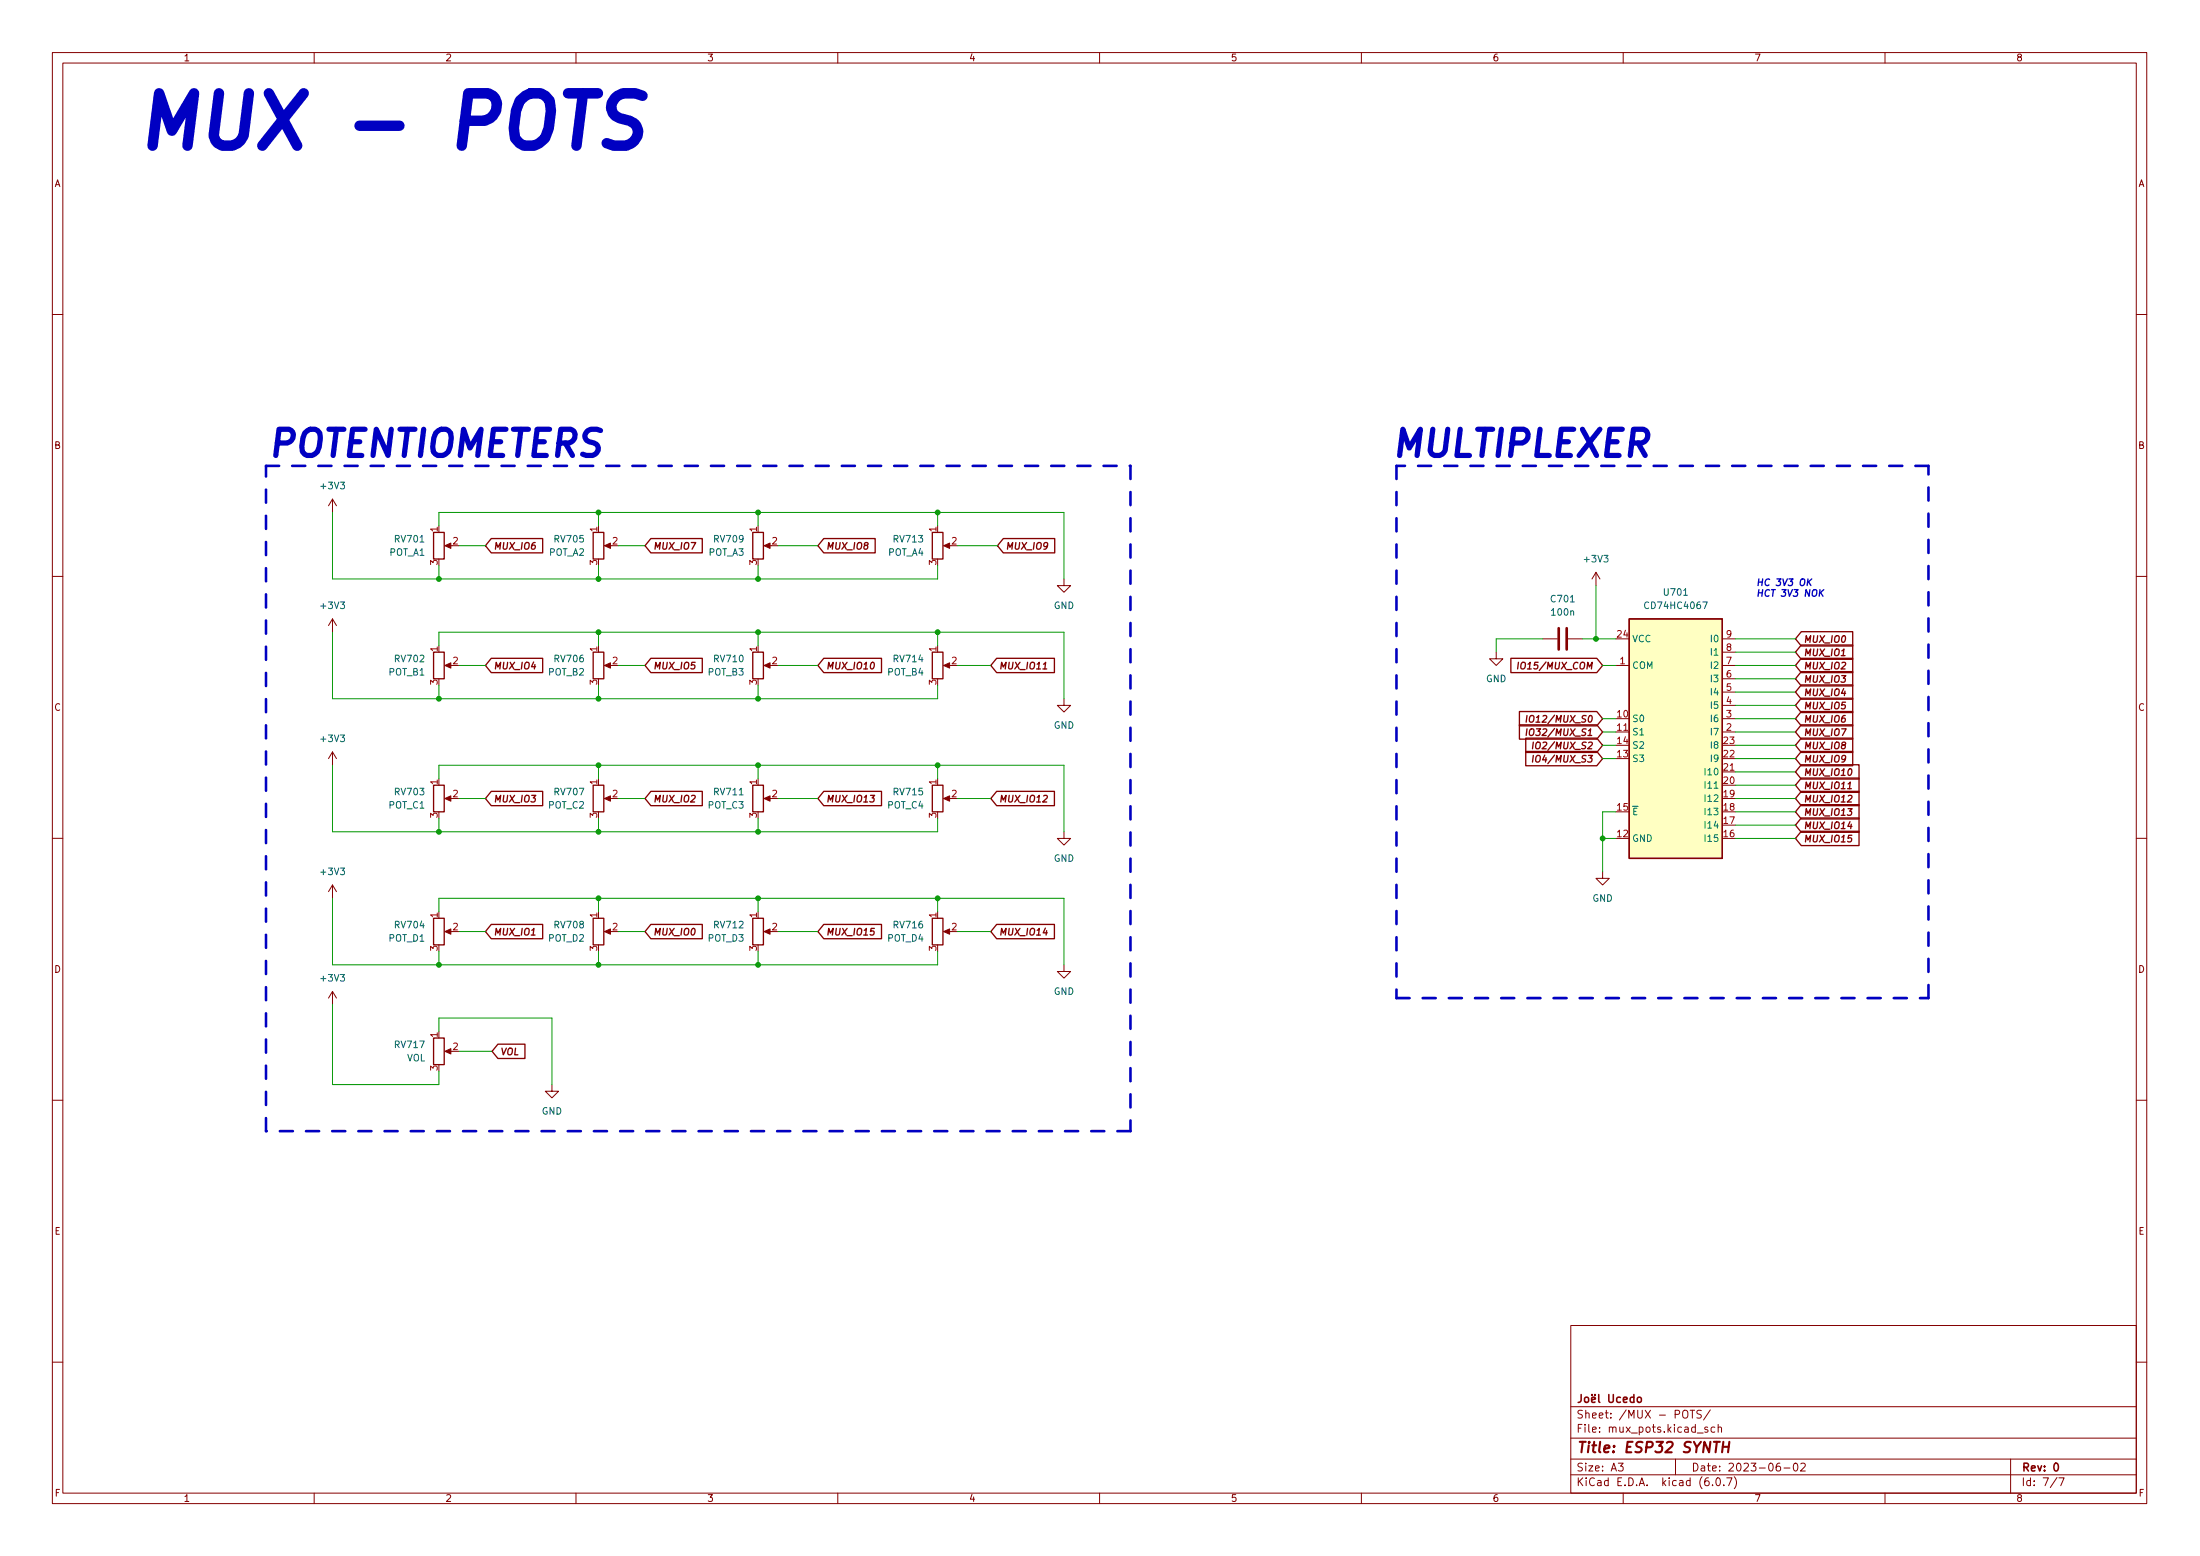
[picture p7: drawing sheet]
<svg xmlns="http://www.w3.org/2000/svg" width="420mm" height="297mm" viewBox="0 0 420 297" stroke-linecap="round" stroke-linejoin="round" font-family="sans-serif">
<g fill="none" stroke="#840000" stroke-width=".19">
<path d="M10 10h400v277h-400zM12 12h396v273h-396zM60 10v2M110 10v2M160 10v2M210 10v2M260 10v2M310 10v2M360 10v2M10 60h2M408 60h2M63.5 95.3v2.5"/>
<path d="M63.5 95.3l-.8 1.3M63.5 95.3l.8 1.3M10 110h2M63.5 118.1v2.6M63.5 118.1l-.8 1.3M63.5 118.1l.8 1.3M85.3 104.2h1.1M115.8 104.2h1M146.3 104.2h1M180.6 104.2h1M203.2 110.5v1.3h1.3l-1.3 1.3-1.3-1.3h1.3M304.8 109.3l-.8 1.2"/>
<path d="M304.8 109.3v2.5M304.8 109.3l.8 1.2M408 110h2M85.3 127h1.1M115.8 127h1M146.3 127h1M180.6 127h1M203.2 133.4v1.3h1.3l-1.3 1.2-1.3-1.2h1.3M285.7 124.5v1.3h1.3l-1.3 1.2-1.2-1.2h1.2M294.6 122h2.8M299.5 122h2.8M308.6 127h2.5"/>
<path d="M308.6 139.7h2.5M328.9 127h2.6M328.9 139.7h2.6M328.9 137.2h2.6M328.9 134.7h2.6M328.9 132.1h2.6M328.9 129.6h2.6M328.9 124.5h2.6M328.9 122h2.6M63.5 143.5v2.6M63.5 143.5l-.8 1.3M63.5 143.5l.8 1.3"/>
<path d="M85.3 152.4h1.1M115.8 152.4h1M146.3 152.4h1M180.6 152.4h1M203.2 158.8v1.3h1.3l-1.3 1.2-1.3-1.2h1.3M328.9 147.4h2.6M10 160h2M63.5 168.9l-.8 1.3M63.5 168.9v2.6M63.5 168.9l.8 1.3M85.3 177.8h1.1M115.8 177.8h1"/>
<path d="M146.3 177.8h1M180.6 177.8h1M306.1 166.4v1.3h1.2l-1.2 1.2-1.3-1.2h1.3M408 160h2M63.5 189.3v2.5M63.5 189.3l-.8 1.2M63.5 189.3l.8 1.2M203.2 184.2v1.3h1.3l-1.3 1.2-1.3-1.2h1.3M10 210h2M85.3 200.7h1.1M105.4 207v1.3h1.3l-1.3 1.3-1.3-1.3h1.3M408 210h2"/>
<path d="M300 253h108v32h-108zM10 260h2M300 278.5h108M300 274.5h108M300 268.5h108M309.1 279.3h.9l-.5 .6 .4 .1v.7l-.2 .1-.6-.1M320 278.5v3M321.6 269.3a.5 .5 0 0 1 .5 0 .5 .5 0 0 1 .3 .4v.5a.5 .5 0 0 1-.5 .5 .5 .5 0 0 1-.5-.5v-.5zM322.8 269.2h.8M323.2 269.2v1.5M324.1 273.6h1.2M324.9 269.3l-.5-.1-.3 .3 .1 .4 .7 .2v.5l-.3 .1-.5-.1"/>
<path d="M326.1 272.5l-.3-.1-.2 .2v.2l.5 .2v.3h-.5M326.6 269.1l-1.2 2M327.5 272.5l-.4-.1-.3 .3 .1 .6h.6M328.1 272.6l.3-.2 .3 .1 .1 .9M328.1 271.9v1.5M339.9 279.3a.6 .6 0 0 0-.7 .7v.5l.2 .2 .4 .1 .2-.1 .1-.5-.2-.2-.4-.1-.3 .3M342.7 279.4l.2-.1a.8 .8 0 0 1 .5 .8 .8 .8 0 0 1-.5 .7 1 1 0 0 1-.2-1.4zM343.9 279.5l.6-.2 .2 .2 .1 .2-1 1.1h1M384 278.5v6.5M408 260h2M60 285v2M110 285v2"/>
<path d="M160 285v2M210 285v2M260 285v2M300 281.5h108M310 285v2M327.1 283.5v.1M327.9 282.2l.2-.1a.8 .8 0 0 1 .5 .8 .8 .8 0 0 1-.5 .7 1 1 0 0 1-.2-1.4zM329.2 283.5v.1M329.8 282.1h1l-.7 1.5M331.2 281.9a1.72 1.72 0 0 1 0 2.3M340.7 280.2h1.2M360 285v2"/>
<path d="M392.9 282l-1.3 2M393.2 282.1h1l-.6 1.5"/>
</g>
<g fill="none" stroke="#840000" stroke-width=".3">
<path d="M302 266.2v1.1a.48 .48 0 0 1-.6 .4M302.8 266.8l.3-.1 .3 .3v.4l-.3 .3-.3-.1-.2-.2zM304 267.2l.7-.1-.1-.3-.4-.1-.2 .2v.7h.6M304 266.2v.2M304.6 266.2v.2M305.3 266.2v1.3l.2 .2M307.3 266.2v1.2l.2 .3h.3l.3-.3v-1.2M309.5 266.8l-.5-.1-.2 .3 .1 .6h.6M310 267.2l.8-.1-.1-.3-.4-.1-.3 .2 .1 .7h.6M312 266.8l-.4-.1-.3 .3 .2 .6h.5M312 266.2v1.5M312.8 266.8l.4-.1 .3 .3v.4l-.3 .3-.4-.1-.1-.2z"/>
<path d="M392.4 279.5l.2-.2a.8 .8 0 0 1 .5 .8 .8 .8 0 0 1-.5 .7l-.2-.1-.1-.5z"/>
</g>
<path d="M329 276.2h1.2M329.1 275.2l-.2 2M330.3 275.2l-.3 2" fill="none" stroke="#840000" stroke-width=".4"/>
<path d="M311.1 118.1h17.8v45.8h-17.8z" fill="#ffffc2" stroke="#ffffc2" stroke-width=".19"/>
<g fill="none" stroke="#840000" stroke-width=".25">
<path d="M82.8 101.6h2v5.1h-2zM93.8 102.8h9.8v2.7h-9.8l-1.1-1.3zM113.3 101.6h2v5.1h-2zM124.3 102.8h9.8v2.7h-9.8l-1.1-1.3zM143.8 101.6h2v5.1h-2zM157.3 102.8h9.8v2.7h-9.8l-1.1-1.3zM178.1 101.6h2v5.1h-2zM191.6 102.8h9.8v2.7h-9.8l-1.1-1.3zM311.1 118.1h17.8v45.8h-17.8zM82.8 124.5h2v5.1h-2zM93.8 125.7h9.8v2.7h-9.8l-1.1-1.4zM113.3 124.5h2v5.1h-2z"/>
<path d="M124.3 125.7h9.8v2.7h-9.8l-1.1-1.4zM143.8 124.5h2v5.1h-2zM157.3 125.7h11.1v2.7h-11.1l-1.1-1.4zM178.1 124.5h2v5.1h-2zM190.3 125.7h11.1v2.7h-11.1l-1.1-1.4zM288.5 125.7h16.5l1.1 1.3-1.1 1.4h-16.5zM290 126.4l-.2 1.3M290.2 138.4h14.8l1.1 1.3-1.1 1.4h-14.8zM290.2 135.8h14.8l1.1 1.4-1.1 1.4h-14.8zM290.6 126.6l.2-.2 .4 .1a.75 .75 0 0 1-.5 1.2l-.1-.1a.94 .94 0 0 1 0-1zM291.6 139.1l-.1 1.3M291.6 136.6l-.1 1.3"/>
<path d="M292.2 139.3l.3-.2 .3 .1a.75 .75 0 0 1-.5 1.2l-.1-.1a.94 .94 0 0 1 0-1zM292.2 136.8l.3-.2 .3 .1a.75 .75 0 0 1-.5 1.2l-.1-.1a.94 .94 0 0 1 0-1zM344 120.6h9.8v2.7h-9.8l-1.1-1.3zM344 125.7h9.8v2.7h-9.8l-1.1-1.4zM344 123.1h9.8v2.8h-9.8l-1.1-1.4zM344 130.8h9.8v2.7h-9.8l-1.1-1.4zM344 138.4h9.8v2.7h-9.8l-1.1-1.4zM344 128.2h9.8v2.7h-9.8l-1.1-1.3zM344 135.8h9.8v2.8h-9.8l-1.1-1.4zM344 133.3h9.8v2.7h-9.8l-1.1-1.3zM82.8 149.9h2v5.1h-2zM93.8 151.1h9.8v2.7h-9.8l-1.1-1.4z"/>
<path d="M113.3 149.9h2v5.1h-2zM124.3 151.1h9.8v2.7h-9.8l-1.1-1.4zM143.8 149.9h2v5.1h-2zM157.3 151.1h11.1v2.7h-11.1l-1.1-1.4zM178.1 149.9h2v5.1h-2zM190.3 151.1h11.1v2.7h-11.1l-1.1-1.4zM291.4 140.9h13.6l1.1 1.4-1.1 1.3h-13.6zM291.4 143.5h13.6l1.1 1.3-1.1 1.4h-13.6zM292.8 141.7l-.1 1.2M292.8 144.2l-.1 1.3M293.4 141.9l.3-.2h.3a.75 .75 0 0 1-.5 1.2h-.1a.94 .94 0 0 1 0-1zM293.4 144.4l.3-.2 .3 .1a.75 .75 0 0 1-.5 1.2l-.1-.1a.94 .94 0 0 1 0-1z"/>
<path d="M344 143.5h9.8v2.7h-9.8l-1.1-1.4zM344 153.6h11v2.7h-11l-1.1-1.3zM344 148.5h11v2.8h-11l-1.1-1.4zM344 156.2h11v2.7h-11l-1.1-1.4zM344 146h11v2.7h-11l-1.1-1.3zM344 151.1h11v2.7h-11l-1.1-1.4zM344 158.7h11v2.7h-11l-1.1-1.3zM344 140.9h9.8v2.7h-9.8l-1.1-1.3zM82.8 175.3h2v5.1h-2zM93.8 176.5h9.8v2.7h-9.8l-1.1-1.4zM113.3 175.3h2v5.1h-2zM124.3 176.5h9.8v2.7h-9.8l-1.1-1.4z"/>
<path d="M143.8 175.3h2v5.1h-2zM157.3 176.5h11.1v2.7h-11.1l-1.1-1.4zM178.1 175.3h2v5.1h-2zM190.3 176.5h11.1v2.7h-11.1l-1.1-1.4zM82.8 198.2h2v5h-2zM95.1 199.3h5.2v2.8h-5.2l-1.1-1.4z"/>
</g>
<g fill="#840000" stroke="#840000" stroke-width=".19">
<path d="M115.4 177.8l1.2-.5v1z"/>
<path d="M180.2 177.8l1.2-.5v1z"/>
<path d="M145.9 177.8l1.2-.5v1z"/>
<path d="M115.4 152.4l1.2-.5v1z"/>
<path d="M180.2 104.2l1.2-.5v1z"/>
<path d="M85 177.8l1.1-.5v1z"/>
<path d="M85 200.7l1.1-.5v1z"/>
<path d="M180.2 127l1.2-.5v1z"/>
<path d="M180.2 152.4l1.2-.5v1z"/>
<path d="M145.9 152.4l1.2-.5v1z"/>
<path d="M145.9 127l1.2-.5v1z"/>
<path d="M115.4 104.2l1.2-.5v1z"/>
<path d="M85 104.2l1.1-.5v1z"/>
<path d="M85 152.4l1.1-.5v1z"/>
<path d="M145.9 104.2l1.2-.5v1z"/>
<path d="M85 127l1.1-.5v1z"/>
<path d="M115.4 127l1.2-.5v1z"/>
</g>
<path d="M297.7 119.9v4.1M299.2 119.9v4.1" fill="none" stroke="#840000" stroke-width=".51"/>
<path d="M108.5 17.8h5.7M122.7 18.3l-1.4-.5h-2.3a2.96 2.96 0 0 0-2.3 2.9l.4 .9 .4 .5 .9 .5 1.8 .4a2.31 2.31 0 0 1 1.7 2 2.31 2.31 0 0 1-1.3 2.3l-1 .5h-2.4l-1.3-.5" fill="none" stroke="#0000c2" stroke-width="2"/>
<path d="M345.4 111.1l.5 .7M346 110.5l-.8 .7M347.7 113.1l.5 .7M348.3 112.6l-.8 .7" fill="none" stroke="#0000c2" stroke-width=".25"/>
<path d="M50.8 88.9h165.1M215.9 88.9v127M266.7 88.9v101.6M368.3 88.9h-101.6M266.7 190.5h101.6M368.3 190.5v-101.6M50.8 215.9v-127M215.9 215.9h-165.1" fill="none" stroke="#0000c2" stroke-width=".5" stroke-dasharray="2.5 2.5"/>
<g fill="none" stroke="#009600" stroke-width=".19">
<path d="M63.5 97.8v12.7h115.6v-2.5M114.3 97.8v2.6M144.8 97.8v2.6M179.1 97.8v2.6M83.8 100.4v-2.6h119.4v12.7M83.8 108v2.5M87.6 104.2h5.1M114.3 108v2.5M118.1 104.2h5.1M144.8 108v2.5M148.6 104.2h7.6M182.9 104.2h7.6"/>
<path d="M304.8 111.8v10.2M63.5 120.7v12.7h115.6v-2.6M83.8 123.2v-2.5h119.4v12.7M83.8 130.8v2.6M87.6 127h5.1M114.3 120.7v2.5M114.3 130.8v2.6M118.1 127h5.1M144.8 120.7v2.5M144.8 130.8v2.6M148.6 127h7.6M179.1 120.7v2.5"/>
<path d="M182.9 127h6.3M294.6 122h-8.9v2.5M302.3 122h6.3M306.1 127h2.5M306.1 139.7h2.5M306.1 137.2h2.5M331.5 127h11.4M331.5 139.7h11.4M331.5 122h11.4M331.5 137.2h11.4M331.5 129.6h11.4M331.5 124.5h11.4"/>
<path d="M331.5 134.7h11.4M331.5 132.1h11.4M63.5 146.1v12.7h115.6v-2.6M83.8 148.6v-2.5h119.4v12.7M83.8 156.2v2.6M87.6 152.4h5.1M114.3 146.1v2.5M114.3 156.2v2.6M118.1 152.4h5.1M144.8 146.1v2.5M144.8 156.2v2.6M148.6 152.4h7.6"/>
<path d="M179.1 146.1v2.5M182.9 152.4h6.3M306.1 142.3h2.5M306.1 144.8h2.5M308.6 155h-2.5v11.4M331.5 152.4h11.4M331.5 142.3h11.4M331.5 144.8h11.4M331.5 157.5h11.4M331.5 149.9h11.4M331.5 147.4h11.4M331.5 155h11.4"/>
<path d="M63.5 171.5v12.7h115.6v-2.6M83.8 174v-2.5h119.4v12.7M87.6 177.8h5.1M114.3 171.5v2.5M118.1 177.8h5.1M144.8 171.5v2.5M148.6 177.8h7.6M179.1 171.5v2.5M182.9 177.8h6.3M306.1 160.1h2.5M331.5 160.1h11.4M63.5 191.8v15.2h20.3v-2.5"/>
<path d="M83.8 181.6v2.6M83.8 196.9v-2.6h21.6v12.7M114.3 181.6v2.6M144.8 181.6v2.6M87.6 200.7h6.4"/>
</g>
<g fill="#009600" stroke="#009600" stroke-width=".19">
<circle cx="83.8" cy="184.2" r=".46"/>
<circle cx="83.8" cy="158.8" r=".46"/>
<circle cx="114.3" cy="133.4" r=".46"/>
<circle cx="144.8" cy="110.5" r=".46"/>
<circle cx="144.8" cy="120.7" r=".46"/>
<circle cx="144.8" cy="133.4" r=".46"/>
<circle cx="114.3" cy="120.7" r=".46"/>
<circle cx="114.3" cy="97.8" r=".46"/>
<circle cx="114.3" cy="110.5" r=".46"/>
<circle cx="144.8" cy="97.8" r=".46"/>
<circle cx="83.8" cy="110.5" r=".46"/>
<circle cx="83.8" cy="133.4" r=".46"/>
<circle cx="114.3" cy="171.5" r=".46"/>
<circle cx="114.3" cy="184.2" r=".46"/>
<circle cx="114.3" cy="158.8" r=".46"/>
<circle cx="114.3" cy="146.1" r=".46"/>
<circle cx="144.8" cy="184.2" r=".46"/>
<circle cx="144.8" cy="158.8" r=".46"/>
<circle cx="144.8" cy="171.5" r=".46"/>
<circle cx="144.8" cy="146.1" r=".46"/>
<circle cx="306.1" cy="160.1" r=".46"/>
<circle cx="179.1" cy="171.5" r=".46"/>
<circle cx="179.1" cy="146.1" r=".46"/>
<circle cx="304.8" cy="122" r=".46"/>
<circle cx="179.1" cy="120.7" r=".46"/>
<circle cx="179.1" cy="97.8" r=".46"/>
</g>
<text font-size="13.9" fill="#0000c2" x="25.4" y="28.3">MUX - POTS</text>
<g font-size="7" fill="#0000c2">
<text x="50.8" y="87.2">POTENTIOMETERS</text>
<text x="265.4" y="87.2">MULTIPLEXER</text>
</g>
<text font-size="2.8" fill="#840000" x="301" y="277.3">Title: ESP32 SYNTH</text>
<g font-size="2.1" fill="#840000">
<text x="301" y="273.5">File: mux_pots.kicad_sch</text>
<text x="301" y="270.8">Sheet: /MUX - POTS/</text>
<text x="301" y="280.9">Size: A3</text>
<text x="323" y="280.9">Date: 2023-06-02</text>
<text x="386" y="280.9">Rev: 0</text>
<text x="301" y="283.7">KiCad E.D.A. kicad (6.0.7)</text>
<text x="386" y="283.7">Id: 7/7</text>
</g>
<g font-size="1.8" fill="#840000">
<text x="35" y="11.7">1</text>
<text x="85" y="11.7">2</text>
<text x="135" y="11.7">3</text>
<text x="185" y="11.7">4</text>
<text x="235" y="11.7">5</text>
<text x="285" y="11.7">6</text>
<text x="335" y="11.7">7</text>
<text x="385" y="11.7">8</text>
<text x="10.3" y="35.7">A</text>
<text x="408.3" y="35.7">A</text>
<text x="10.3" y="85.7">B</text>
<text x="408.3" y="85.7">B</text>
<text x="94.1" y="104.9">MUX_IO6</text>
<text x="124.6" y="104.9">MUX_IO7</text>
<text x="157.6" y="104.9">MUX_IO8</text>
<text x="191.9" y="104.9">MUX_IO9</text>
<text x="344.3" y="122.7">MUX_IO0</text>
<text x="344.3" y="125.2">MUX_IO1</text>
<text x="94.1" y="127.8">MUX_IO4</text>
<text x="124.6" y="127.8">MUX_IO5</text>
<text x="157.6" y="127.8">MUX_IO10</text>
<text x="190.7" y="127.8">MUX_IO11</text>
<text x="291.3" y="127.8">IO15/MUX_COM</text>
<text x="344.3" y="127.8">MUX_IO2</text>
<text x="344.3" y="130.3">MUX_IO3</text>
<text x="10.3" y="135.7">C</text>
<text x="293.2" y="137.9">IO12/MUX_S0</text>
<text x="344.3" y="132.8">MUX_IO4</text>
<text x="344.3" y="137.9">MUX_IO6</text>
<text x="344.3" y="135.4">MUX_IO5</text>
<text x="408.3" y="135.7">C</text>
<text x="293.2" y="140.5">IO32/MUX_S1</text>
<text x="294.2" y="143">IO2/MUX_S2</text>
<text x="344.3" y="140.5">MUX_IO7</text>
<text x="344.3" y="143">MUX_IO8</text>
<text x="294.2" y="145.5">IO4/MUX_S3</text>
<text x="344.3" y="145.5">MUX_IO9</text>
<text x="344.3" y="148.1">MUX_IO10</text>
<text x="94.1" y="153.2">MUX_IO3</text>
<text x="124.6" y="153.2">MUX_IO2</text>
<text x="157.6" y="153.2">MUX_IO13</text>
<text x="190.7" y="153.2">MUX_IO12</text>
<text x="344.3" y="155.7">MUX_IO13</text>
<text x="344.3" y="150.6">MUX_IO11</text>
<text x="344.3" y="153.2">MUX_IO12</text>
<text x="344.3" y="158.2">MUX_IO14</text>
<text x="344.3" y="160.8">MUX_IO15</text>
<text x="94.1" y="178.6">MUX_IO1</text>
<text x="124.6" y="178.6">MUX_IO0</text>
<text x="157.6" y="178.6">MUX_IO15</text>
<text x="190.7" y="178.6">MUX_IO14</text>
<text x="10.3" y="185.7">D</text>
<text x="408.3" y="185.7">D</text>
<text x="95.4" y="201.4">VOL</text>
<text x="10.4" y="235.7">E</text>
<text x="408.4" y="235.7">E</text>
<text x="10.4" y="285.7">F</text>
<text x="35" y="286.7">1</text>
<text x="85" y="286.7">2</text>
<text x="135" y="286.7">3</text>
<text x="185" y="286.7">4</text>
<text x="235" y="286.7">5</text>
<text x="285" y="286.7">6</text>
<text x="335" y="286.7">7</text>
<text x="385" y="286.7">8</text>
<text x="408.4" y="285.7">F</text>
</g>
<g font-size="1.8" fill="#006464">
<text x="61.4" y="93.4">+3V3</text>
<text x="74.3" y="106.1">POT_A1</text>
<text x="75.5" y="103.5">RV701</text>
<text x="104.8" y="106.1">POT_A2</text>
<text x="106" y="103.5">RV705</text>
<text x="135.3" y="106.1">POT_A3</text>
<text x="136.5" y="103.5">RV709</text>
<text x="169.6" y="106.1">POT_A4</text>
<text x="170.8" y="103.5">RV713</text>
<text x="302.7" y="107.4">+3V3</text>
<text x="317.9" y="113.7">U701</text>
<text x="61.4" y="116.2">+3V3</text>
<text x="201.2" y="116.2">GND</text>
<text x="296.3" y="115">C701</text>
<text x="296.4" y="117.5">100n</text>
<text x="314.5" y="116.2">CD74HC4067</text>
<text x="311.7" y="122.6">VCC</text>
<text x="326.9" y="125.1">I1</text>
<text x="326.9" y="122.6">I0</text>
<text x="74.3" y="128.9">POT_B1</text>
<text x="75.5" y="126.4">RV702</text>
<text x="104.7" y="128.9">POT_B2</text>
<text x="106" y="126.4">RV706</text>
<text x="135.2" y="128.9">POT_B3</text>
<text x="136.5" y="126.4">RV710</text>
<text x="169.5" y="128.9">POT_B4</text>
<text x="170.8" y="126.4">RV714</text>
<text x="283.8" y="130.2">GND</text>
<text x="311.7" y="127.7">COM</text>
<text x="326.9" y="130.2">I3</text>
<text x="326.9" y="127.7">I2</text>
<text x="311.7" y="137.8">S0</text>
<text x="326.9" y="137.8">I6</text>
<text x="326.9" y="135.3">I5</text>
<text x="326.9" y="132.8">I4</text>
<text x="61.4" y="141.6">+3V3</text>
<text x="201.2" y="139.1">GND</text>
<text x="311.7" y="140.4">S1</text>
<text x="311.7" y="142.9">S2</text>
<text x="326.9" y="140.4">I7</text>
<text x="326.9" y="142.9">I8</text>
<text x="311.7" y="145.5">S3</text>
<text x="326" y="148">I10</text>
<text x="326.9" y="145.5">I9</text>
<text x="74.3" y="154.3">POT_C1</text>
<text x="75.5" y="151.8">RV703</text>
<text x="104.7" y="154.3">POT_C2</text>
<text x="106" y="151.8">RV707</text>
<text x="135.2" y="154.3">POT_C3</text>
<text x="136.5" y="151.8">RV711</text>
<text x="169.5" y="154.3">POT_C4</text>
<text x="170.8" y="151.8">RV715</text>
<text x="311.7" y="155.6">~{E}</text>
<text x="326" y="155.6">I13</text>
<text x="326" y="153.1">I12</text>
<text x="326" y="150.5">I11</text>
<text x="311.7" y="160.7">GND</text>
<text x="326" y="160.7">I15</text>
<text x="326" y="158.2">I14</text>
<text x="61.4" y="167">+3V3</text>
<text x="201.2" y="164.5">GND</text>
<text x="304.1" y="172.1">GND</text>
<text x="74.3" y="179.7">POT_D1</text>
<text x="75.5" y="177.2">RV704</text>
<text x="104.7" y="179.7">POT_D2</text>
<text x="106" y="177.2">RV708</text>
<text x="135.2" y="179.7">POT_D3</text>
<text x="136.5" y="177.2">RV712</text>
<text x="169.5" y="179.7">POT_D4</text>
<text x="170.8" y="177.2">RV716</text>
<text x="61.4" y="187.4">+3V3</text>
<text x="201.2" y="189.9">GND</text>
<text x="75.5" y="200.1">RV717</text>
<text x="77.7" y="202.6">VOL</text>
<text x="103.4" y="212.8">GND</text>
</g>
<g font-size="1.8" fill="#a90000">
<text x="83.6" y="101.5" transform="rotate(-90 83.6 101.5)">1</text>
<text x="114" y="101.5" transform="rotate(-90 114 101.5)">1</text>
<text x="144.5" y="101.5" transform="rotate(-90 144.5 101.5)">1</text>
<text x="178.8" y="101.5" transform="rotate(-90 178.8 101.5)">1</text>
<text x="83.6" y="107.8" transform="rotate(-90 83.6 107.8)">3</text>
<text x="86.5" y="103.9">2</text>
<text x="114" y="107.8" transform="rotate(-90 114 107.8)">3</text>
<text x="117" y="103.9">2</text>
<text x="144.5" y="107.8" transform="rotate(-90 144.5 107.8)">3</text>
<text x="147.5" y="103.9">2</text>
<text x="178.8" y="107.8" transform="rotate(-90 178.8 107.8)">3</text>
<text x="181.8" y="103.9">2</text>
<text x="83.6" y="124.4" transform="rotate(-90 83.6 124.4)">1</text>
<text x="114" y="124.4" transform="rotate(-90 114 124.4)">1</text>
<text x="144.5" y="124.4" transform="rotate(-90 144.5 124.4)">1</text>
<text x="178.8" y="124.4" transform="rotate(-90 178.8 124.4)">1</text>
<text x="308.9" y="121.7">24</text>
<text x="329.7" y="124.2">8</text>
<text x="329.7" y="121.7">9</text>
<text x="83.6" y="130.7" transform="rotate(-90 83.6 130.7)">3</text>
<text x="86.5" y="126.8">2</text>
<text x="114" y="130.7" transform="rotate(-90 114 130.7)">3</text>
<text x="117" y="126.8">2</text>
<text x="144.5" y="130.7" transform="rotate(-90 144.5 130.7)">3</text>
<text x="147.5" y="126.8">2</text>
<text x="178.8" y="130.7" transform="rotate(-90 178.8 130.7)">3</text>
<text x="181.8" y="126.8">2</text>
<text x="309.4" y="126.8">1</text>
<text x="329.7" y="131.9">5</text>
<text x="329.7" y="129.3">6</text>
<text x="329.7" y="126.8">7</text>
<text x="308.9" y="136.9">10</text>
<text x="329.7" y="136.9">3</text>
<text x="329.7" y="134.4">4</text>
<text x="308.9" y="139.5">11</text>
<text x="308.9" y="142">14</text>
<text x="329.2" y="142">23</text>
<text x="329.7" y="139.5">2</text>
<text x="83.6" y="149.8" transform="rotate(-90 83.6 149.8)">1</text>
<text x="114" y="149.8" transform="rotate(-90 114 149.8)">1</text>
<text x="144.5" y="149.8" transform="rotate(-90 144.5 149.8)">1</text>
<text x="178.8" y="149.8" transform="rotate(-90 178.8 149.8)">1</text>
<text x="308.9" y="144.6">13</text>
<text x="329.2" y="149.6">20</text>
<text x="329.2" y="147.1">21</text>
<text x="329.2" y="144.6">22</text>
<text x="86.5" y="152.2">2</text>
<text x="117" y="152.2">2</text>
<text x="147.5" y="152.2">2</text>
<text x="181.8" y="152.2">2</text>
<text x="308.9" y="154.7">15</text>
<text x="329.2" y="154.7">18</text>
<text x="329.2" y="152.2">19</text>
<text x="83.6" y="156.1" transform="rotate(-90 83.6 156.1)">3</text>
<text x="114" y="156.1" transform="rotate(-90 114 156.1)">3</text>
<text x="144.5" y="156.1" transform="rotate(-90 144.5 156.1)">3</text>
<text x="178.8" y="156.1" transform="rotate(-90 178.8 156.1)">3</text>
<text x="308.9" y="159.8">12</text>
<text x="329.2" y="159.8">16</text>
<text x="329.2" y="157.3">17</text>
<text x="83.6" y="175.2" transform="rotate(-90 83.6 175.2)">1</text>
<text x="86.5" y="177.6">2</text>
<text x="114" y="175.2" transform="rotate(-90 114 175.2)">1</text>
<text x="117" y="177.6">2</text>
<text x="144.5" y="175.2" transform="rotate(-90 144.5 175.2)">1</text>
<text x="147.5" y="177.6">2</text>
<text x="178.8" y="175.2" transform="rotate(-90 178.8 175.2)">1</text>
<text x="181.8" y="177.6">2</text>
<text x="83.6" y="181.5" transform="rotate(-90 83.6 181.5)">3</text>
<text x="114" y="181.5" transform="rotate(-90 114 181.5)">3</text>
<text x="144.5" y="181.5" transform="rotate(-90 144.5 181.5)">3</text>
<text x="178.8" y="181.5" transform="rotate(-90 178.8 181.5)">3</text>
<text x="83.6" y="198" transform="rotate(-90 83.6 198)">1</text>
<text x="86.5" y="200.4">2</text>
<text x="83.6" y="204.4" transform="rotate(-90 83.6 204.4)">3</text>
</g>
<g font-size="1.8" fill="#0000c2">
<text x="335.3" y="111.8">HC 3V3 OK</text>
<text x="335.3" y="113.9">HCT 3V3 NOK</text>
</g>
</svg>
